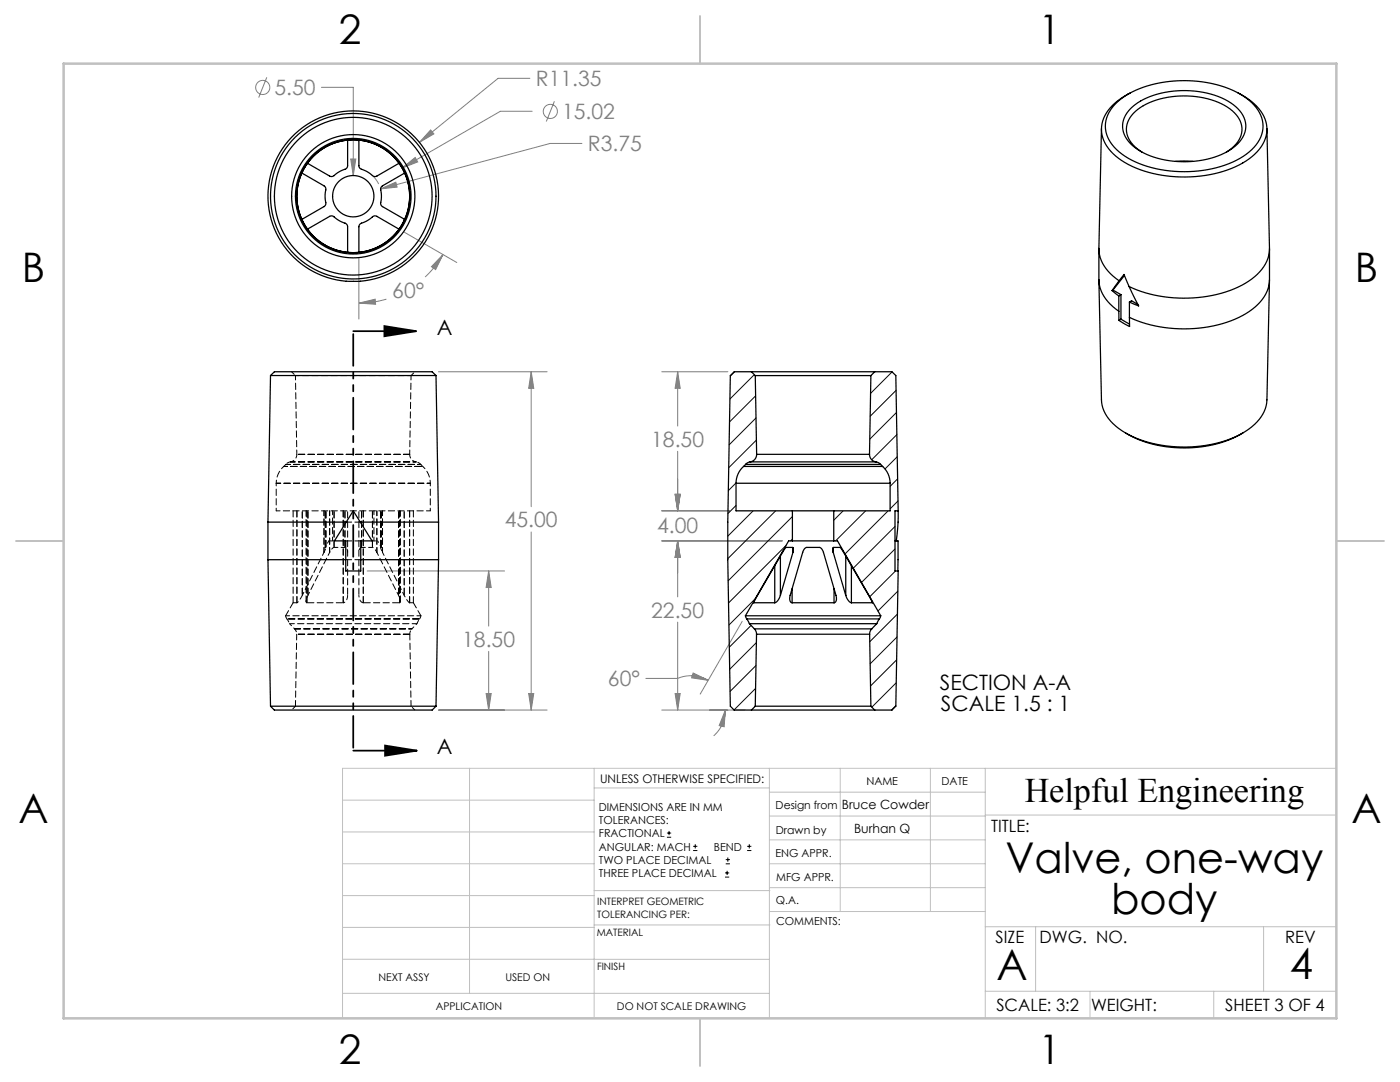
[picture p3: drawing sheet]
<svg xmlns="http://www.w3.org/2000/svg" width="279mm" height="216mm" viewBox="0 0 279 216" stroke-linecap="round" stroke-linejoin="round" font-family="sans-serif">
<g fill="none" stroke="#808080" stroke-width=".2">
<path d="M53.2 15.4l-1.6 4.1M64.1 17.4h6.4v17.6M105.8 15.6h-6.4l-15.7 12.8M70 31.7h1l-.5 3.3zM74.5 35.2l1.1 1.5M75.9 37.7l3.1-1.3 .3 .9zM80.3 33.5l2.6-2.1 .5 .9zM85.9 25.9l.7 .8-2.9 1.7zM106.2 22.2h-6.3l-19.6 11.3M110.6 20.2l-1.6 4M116.1 28.6h-6.3l-33.9 9.1M71.6 51.5v12.2"/>
<path d="M77.1 59.7a19.4 19.4 0 0 1-5.5 .8M80.6 46.3l10.6 6.1M88.4 50.8l-1.5 3-.8-.6zM88.4 50.8a19.4 19.4 0 0 1-3.6 4.5M71.6 60.5l3.3-.8 .1 1zM87.5 74.2h21.7M106 74.2v26.9M106 74.2l.5 3.3h-1zM132.1 74.2h13.2M135.2 74.2v10.8M135.2 74.2l.6 3.3h-1.1zM134.7 98.6h1.1l-.6 3.3z"/>
<path d="M135.2 90.1v11.8M73.3 113.9h27.4M97.5 113.9v11M97.5 113.9l.5 3.3h-1zM106 106.1v35.6M132.1 101.9h13.5M132.1 107.9h24M135.2 107.9v11.2M135.2 107.9l.6 3.3h-1.1zM97 138.4h1l-.5 3.3zM97.5 130v11.7M105.5 138.4h1l-.5 3.3z"/>
<path d="M128.9 135.4h6.3a6.9 6.9 0 0 1 6.1 .3M134.7 138.4h1.1l-.6 3.3zM135.2 124.1v17.6M138.3 134.3l3 1.4-3.3-.4zM148.1 124l-8.4 14.5M87.5 141.7h21.7M132.1 141.7h16.6M144.8 141.7l-.3 3.3-1-.2zM144.8 141.7a6.9 6.9 0 0 1-2.4 5.1"/>
<circle cx="52.4" cy="17.4" r="1.41"/>
<circle cx="109.8" cy="22.2" r="1.41"/>
</g>
<g fill="none" stroke="#000" stroke-width=".2">
<path d="M133.1 167.1h.8M133.1 166.2h.8M133.5 165.8v.8M138.3 169.7h.9M138.3 168.9h.9M138.8 168.5v.8M144.7 175h.8M144.7 174.2h.8M144.8 172.4h.9M144.8 171.5h.9M145.1 173.8v.8M145.3 171.1v.8"/>
<path d="M149.1 169.7h.9M149.1 168.9h.9M149.5 168.5v.8"/>
</g>
<path d="M70.5 66.1h12.6M76.7 65.1l6.4 1-6.4 1zM70.5 149.8h12.7M76.8 148.8l6.4 1-6.4 1z" fill="none" stroke="#000" stroke-width=".35"/>
<path d="M70.5 66.1v83.7" fill="none" stroke="#000" stroke-width=".35" stroke-dasharray="6.3 1.3 1.3 1.3 1.3 1.3" stroke-dashoffset="-.6"/>
<g fill="none" stroke="#c0c0c0" stroke-width=".2">
<path d="M68.4 159.7h50.2M93.7 153.3v44.9M118.6 153.3v49.9M118.6 157.2h34.9M153.5 153.3v49.9M153.5 158.1h43.1M167.7 153.3v28.6M185.7 153.3v28.6M196.6 153.3v49.9M266.7 153.3h-198.3v49.9M68.4 178.7h50.2M68.4 172.4h50.2"/>
<path d="M68.4 166h50.2M118.6 177.7h35.1M153.5 167.6h43.1M153.5 162.8h43.1M153.5 172.4h43.1M153.5 177.1h43.1M196.6 162.6h70.1M68.4 198.2h85.1M68.4 185.1h50.2M68.4 191.4h50.2M118.6 191.4h34.9M118.6 184.6h35.1"/>
<path d="M153.7 181.9h42.9M196.6 197.8h70.1M196.6 184.9h70.1M206.7 184.9v12.9M217.5 197.8v5.4M242.2 197.8v5.4M252.2 184.9v12.9"/>
</g>
<path d="M139.7 3.2v9.5M3.2 107.9h9.5M266.7 107.9h9.5M139.7 203.2v9.5" fill="none" stroke="#c0c0c0" stroke-width=".25"/>
<path d="M12.7 12.7h254v190.5h-254z" fill="none" stroke="#c0c0c0" stroke-width=".5"/>
<path d="M76.7 65.1l6.4 1-6.4 1zM76.8 148.8l6.4 1-6.4 1z" fill="#000"/>
<path d="M106 74.2l.5 3.3h-1zM105.5 138.4h1l-.5 3.3zM97.5 113.9l.5 3.3h-1zM97 138.4h1l-.5 3.3zM85.9 25.9l-2.2 2.5 2.9-1.7zM71.6 60.5l3.3-.8 .1 1zM88.4 50.8l-1.5 3-.8-.6zM80.3 33.5l3.1-1.2-.5-.9zM75.9 37.7l3.4-.4-.3-.9zM70 31.7l.5 3.3 .5-3.3zM144.8 141.7l-.3 3.3-1-.2zM138.3 134.3l3 1.4-3.3-.4zM134.7 98.6h1.1l-.6 3.3zM135.2 74.2l.6 3.3h-1.1zM134.7 98.6h1.1l-.6 3.3zM135.2 107.9l.6 3.3h-1.1zM134.7 138.4h1.1l-.6 3.3zM135.2 107.9l.6 3.3h-1.1z" fill="#808080"/>
<g fill="none" stroke="#000" stroke-width=".25">
<path d="M225.6 18.5a9.8 9.8 0 0 0-5.7 6.2 6.9 6.9 0 0 0 3.3 6.9 23.7 23.7 0 0 0 16.4 3.5 17.8 17.8 0 0 0 11.7-5.3 6.1 6.1 0 0 0-.5-8.6l-1.7-1.4-2-1.3M60.2 34.5l4.6 2.6a1.11 1.11 0 0 1 .1 1.4v1a1.76 1.76 0 0 1-.1 1.6l-4.6 2.7M69.4 27.9v5.3a1.11 1.11 0 0 1-1.1 .8l-.9 .4a1.77 1.77 0 0 1-1.4 .8l-4.6-2.6M71.6 27.9v5.3a1.11 1.11 0 0 0 1.1 .8l.9 .4a1.77 1.77 0 0 0 1.4 .8l4.6-2.6M80.8 34.5l-4.6 2.6a1.11 1.11 0 0 0-.1 1.4v1a1.76 1.76 0 0 0 .1 1.6l4.6 2.7M219.8 25.7l-.5 23.9a7.8 7.8 0 0 0 4 6.4M222.9 20.5a19.9 19.9 0 0 1 13.4-4.4 20.8 20.8 0 0 1 13 3.9 6.1 6.1 0 0 1 2.1 7.9 13.3 13.3 0 0 1-8.6 5.6 24.5 24.5 0 0 1-18.2-2.3 7.3 7.3 0 0 1-4-6.6 6.8 6.8 0 0 1 2.3-4.1zM225.6 21.7a15.9 15.9 0 0 1 12-3.6 14.3 14.3 0 0 1 9.8 4 4.7 4.7 0 0 1-.8 7 17.4 17.4 0 0 1-13.2 3 12.4 12.4 0 0 1-8.5-4.3 4.5 4.5 0 0 1 .7-6.1zM227.9 30.4a5.2 5.2 0 0 1-3-5.6 7.7 7.7 0 0 1 5.2-4.6 18.1 18.1 0 0 1 14.8 1.1 5.1 5.1 0 0 1 2.8 5.7 6.4 6.4 0 0 1-2.9 3.4M234.6 32.2h3.5M252.8 25.7l.6 23.9a7.9 7.9 0 0 1-4.2 6.5 25.9 25.9 0 0 1-18.8 2.8l-2.7-.7-2.4-1M61.4 45.7l4.5-2.6a1.11 1.11 0 0 1 1.3 .6l.8 .5a1.76 1.76 0 0 1 1.3 .8l.1 5.4"/>
<path d="M79.6 45.7l-4.5-2.6a1.11 1.11 0 0 0-1.3 .6l-.8 .5a1.76 1.76 0 0 0-1.3 .8l-.1 5.4M219.3 49.7v6.1a7.9 7.9 0 0 0 4 6.3M219.3 55.9l.5 23.9a7.8 7.8 0 0 0 4 6.1 25.2 25.2 0 0 0 18.6 2.6l2.6-.7 3-1.4M221.9 58l1.4 1M222.1 57.9l1.6 .9M222.1 57.9l-.2 .1M223.3 59v3.1M223.3 56l1-1.2 1 2.4M223.3 56l-1.4 2M223.7 58.8v4.9M223.7 58.8l-.4 .2M224.4 55l-2.3 2.9"/>
<path d="M225.3 57.2l1.9 3.8-1.8-.7M253.4 55.9l-.6 23.9a7.8 7.8 0 0 1-4.1 6.2l-.7 .4M253.4 49.7v6.1a7.9 7.9 0 0 1-4 6.3 25.7 25.7 0 0 1-18.9 2.9l-2.7-.7-2.4-1M54 74.9h33M54 74.9l.8-.7h31.4l.8 .7M54 74.9l-.5 29.3M87 74.9l.5 29.3M150 74.2h24.6M150 74.2h-3.5l-.7 .7-.6 29.3v7.5l.6 29.2 .7 .8h3.5M150 74.2l.7 .7M150.7 74.9h23.1M150.7 74.9l.3 15.8"/>
<path d="M173.8 74.9l-.3 15.8M174.6 74.2h3.4l.8 .7 .5 27M174.6 74.2l-.8 .7M223.3 62.1v1.8M223.7 63.7l1.7 1M223.7 63.7l-.4 .2M225.4 63.3v1.9l-2.1-1.3M225.4 60.3v3M225.4 60.3l.4-.3 1.3 .7M146.9 96.4h30.7M146.9 96.4v5.5h11.2M148.4 93.1a4.5 4.5 0 0 0-1.5 3.3"/>
<path d="M148.4 93.1h27.7M148.8 92.7l-.4 .4M148.8 92.7h26.9M149.7 92.2l-.9 .5M149.7 92.2h25.1M151 90.7a1.5 1.5 0 0 1-1.3 1.5M151 90.7h22.5M173.5 90.7a1.5 1.5 0 0 0 1.3 1.5M174.8 92.2l.9 .5M175.7 92.7l.4 .4M176.1 93.1a4.5 4.5 0 0 1 1.5 3.3M177.6 96.4v5.5h-11.2"/>
<path d="M224.7 86.4a24.4 24.4 0 0 0 23.3 0M53.5 104.2h15.6M53.5 111.7h15.5M53.5 111.7l.5 29.2M53.5 104.2v7.5M69.1 104.2l1.4-2.3 1.4 2.3M69.1 104.2l-2.4 3.7h2.3v6h3v-6h2.2l-2.3-3.7M71.9 104.2h15.6M72 111.7h15.5M87.5 111.7l-.5 29.2M87.5 104.2v7.5M154.6 112.9v7.4"/>
<path d="M155.7 118.8l-.5 1.1-.6 .4M155.7 111v7.8M158.1 117.5v2.8M158.1 107.9h8.3M158.1 101.9h8.3M158.1 101.9v6M158.1 107.9h-.7l-8.6 15M158.2 110.2l.1-.9a1.48 1.48 0 0 0-2.1 .9l-5.8 10.1M158.2 110.2l-2.5 8.6M158.2 109.3v.9M166.3 110.2v-.9l.7-.1a.82 .82 0 0 1 .9 .3l6.2 10.8M166.3 110.2l2.5 8.6"/>
<path d="M166.3 109.3v.9M166.4 107.9h.7l8.7 15M166.4 101.9v6M166.5 117.5v2.8M168.8 118.8l.4 .9 .7 .6M168.8 111v7.8M169.9 112.9v7.4M178.6 107.9h.6v6M179.3 101.9l-.1 2.3-.3 3.7M179.3 101.9h-.7v12h.7l-.5 27-.8 .8h-3.4M148.8 122.9l.2 .6M148.8 122.9h27"/>
<path d="M149 123.5l.6 .9M149 123.5h26.5M149.6 124.4h25.4M149.6 124.4l1 1.1M150.4 120.3h4.2M150.4 120.2v.1M150.6 125.5l.3 .5 .1 .6M150.6 125.5h23.4M151 126.6h22.6M151 126.6l-.3 14.3M158.1 120.3h-.1a1.24 1.24 0 0 1-.3-1.5l2.5-8.6a1.09 1.09 0 0 1 1.4-1h.4a3.2 3.2 0 0 1 2 .3l.3 .7 2.5 8.6 .1 1.1-.4 .4M158.1 120.3h8.4"/>
<path d="M169.9 120.3h4.2M173.6 126.6l.2 14.3M174 125.5l-.3 .5-.1 .6M174.1 120.2v.1M175 124.4l-1 1.1M175.5 123.5l-.5 .9M175.8 122.9l-.3 .6M54 140.9h33M54 140.9l.7 .8h31.5l.8-.8M150 141.7h24.6M150.7 140.9h23.1M150.7 140.9l-.7 .8"/>
<path d="M173.8 140.9l.8 .8"/>
<circle cx="70.5" cy="39.2" r="12.3"/>
<circle cx="70.5" cy="39.2" r="16.5"/>
<circle cx="70.5" cy="39.2" r="11.5"/>
<circle cx="70.5" cy="39.2" r="15.7"/>
<circle cx="70.5" cy="39.2" r="11.3"/>
<circle cx="70.5" cy="39.2" r="4.1"/>
<circle cx="70.5" cy="39.1" r="17"/>
</g>
<path d="M61.1 101.9v18.1M71.9 104.2h-2.8M79.9 120v-18.1" fill="none" stroke="#000" stroke-width=".2" stroke-dasharray="1.3 .6" stroke-dashoffset=".2"/>
<path d="M69 107.9h3M72 111.7h-3M58.5 120.3l-1.5 2.6M58.8 125.5h23.4h-23.4M59.2 126.6l-.2 14.3M84 122.9l-1.5-2.6M82 140.9l-.2-14.3" fill="none" stroke="#000" stroke-width=".2" stroke-dasharray="1.3 .6" stroke-dashoffset=".1"/>
<path d="M59 74.9l.2 15.8M55.1 96.4h30.8h-30.8M57 92.7h27h-27M81.8 90.7l.2-15.8M59.3 120.3h-.8M82.5 120.3h-.8" fill="none" stroke="#000" stroke-width=".2" stroke-dasharray="1.3 .6" stroke-dashoffset=".4"/>
<g fill="none" stroke="#000" stroke-width=".2" stroke-dasharray="1.3 .6" stroke-dashoffset=".5">
<path d="M58.2 74.2l.8 .7M59 74.9h23M82 74.9l.8-.7M56.6 93.1h27.8h-27.8M57.9 92.2l-.9 .5M59.2 90.7a1.5 1.5 0 0 1-1.3 1.5M83.1 92.2a1.5 1.5 0 0 1-1.3-1.5M84 92.7l-.9-.5M55.1 101.9h30.8M64.7 110.2l.3-1M66.4 101.9v6M68.8 109.2h-2.1"/>
<path d="M74.3 109.2h-2.1M74.6 107.9v-6M76 109.2l.3 1M57 122.9h27M57.3 123.5l.5 .9M83.2 124.4l.5-.9M59 140.9l-.8 .8M82.8 141.7l-.8-.8"/>
</g>
<path d="M68.5 120.3h-7.2M79.7 120.3h-7.2M83.7 123.5h-26.4h26.4" fill="none" stroke="#000" stroke-width=".2" stroke-dasharray="1.3 .6" stroke-dashoffset="-.1"/>
<path d="M71.6 118.8l.3 1.1 .6 .4M80.7 118.8l.6 1.1 .4 .4M59.3 120.3l.5-.6 .5-.9M68.5 120.3h.1a1.54 1.54 0 0 0 .8-1.5" fill="none" stroke="#000" stroke-width=".2" stroke-dasharray="1.3 .6" stroke-dashoffset=".9"/>
<path d="M56.6 93.1a4.5 4.5 0 0 0-1.5 3.3M85.9 96.4a4.5 4.5 0 0 0-1.5-3.3M60.3 118.8l4.4-8.6M65.6 107.9h1.1M65.8 110.2l-4.3 8.6M69.4 110.2l-.1-.6-.5-.4M72.2 109.2l-.2 .1a.93 .93 0 0 0-.4 .9M74.2 107.9h1.2M76.3 110.2l4.4 8.6M79.5 118.8l-4.3-8.6M58.8 125.5l.3 .5 .1 .6M81.8 126.6l.1-.6 .3-.5" fill="none" stroke="#000" stroke-width=".2" stroke-dasharray="1.3 .6" stroke-dashoffset=".6"/>
<path d="M55.1 96.4v5.5M66.7 109.2l-.4 .3-.5 .7M75.2 110.2l-.4-.6-.5-.4M85.9 101.9v-5.5M57.8 124.4l1 1.1M82.2 125.5l1-1.1" fill="none" stroke="#000" stroke-width=".2" stroke-dasharray="1.3 .6" stroke-dashoffset=".7"/>
<path d="M61.5 118.8l-.4 1.1 .2 .4M65.6 107.9l-.7 1.3M76.1 109.2l-.7-1.3M79.7 120.3l.2-.1v-.5l-.4-.9" fill="none" stroke="#000" stroke-width=".2" stroke-dasharray="1.3 .6" stroke-dashoffset=".8"/>
<g fill="none" stroke="#000" stroke-width=".2" stroke-dasharray="1.3 .6">
<path d="M57 92.7l-.4 .4M81.8 90.7h-22.6h22.6M84.4 93.1l-.4-.4M58.5 101.9v18.4M59.3 101.9v18.4M61.1 120h.1M61.3 101.9v18.4M65 109.2h-.1M65 109.3h.1M68.5 101.9v18.4M72.5 101.9v18.4M76 109.3h.1"/>
<path d="M76.1 109.2h-.1M79.7 101.9v18.4M81.7 101.9v18.4M59.3 120.3v-18.4M61.3 120.3v-18.4M68.5 120.3v-18.4M72.5 120.3v-18.4M79.7 120.3v-18.4M81.7 120.3v-18.4M81.8 126.6h-22.6h22.6M82.5 120.3v-18.4"/>
</g>
<path d="M57.9 92.2h25.1h-25.1M64.7 101.9v8.3M64.7 110.2v-8.3M65.8 110.2v-8.3M65.8 101.9v8.3M75.2 101.9v8.3M75.2 110.2v-8.3M76.3 110.2v-8.3M76.3 101.9v8.3M57 122.9l.3 .6M83.2 124.4h-25.4M83.7 123.5l.3-.6" fill="none" stroke="#000" stroke-width=".2" stroke-dasharray="1.3 .6" stroke-dashoffset=".3"/>
<g fill="none" stroke="#000" stroke-width=".2" stroke-dasharray="1.3 .6" stroke-dashoffset="-.2">
<path d="M60.3 118.8v-16.9M60.3 101.9v16.9M61.5 101.9v16.9M61.5 118.8v-16.9M64.9 101.9v7.3M65 109.2v-7.3M65 101.9v7.3M65 109.3v-7.4M66.7 101.9v7.3M66.7 109.2v-7.3M68.8 109.2v-7.3M68.8 101.9v7.3"/>
<path d="M69.4 118.8v-16.9M71.6 101.9v16.9M72.2 101.9v7.3M72.2 109.2v-7.3M74.3 109.2v-7.3M74.3 101.9v7.3M76 101.9v7.4M76 101.9v7.3M76 109.2v-7.3M76.1 109.2v-7.3M79.5 118.8v-16.9M79.5 101.9v16.9"/>
<path d="M80.7 101.9v16.9M80.7 118.8v-16.9"/>
</g>
<g fill="none" stroke="#000" stroke-width=".2">
<path d="M146.6 74.2l-.8 .9M150.5 74.8l-4.8 4.8M150.8 79l-5.2 5.2M178 74.2l-4.3 4.3M178.8 77.9l-5.1 5.2M146.9 96.4l-1.5 1.5M150.9 83.4l-5.4 5.4M151 87.8l-5.6 5.5M178.9 82.3l-5.3 5.3M179 86.7l-5 5M179.1 91.1l-2.5 2.5M179.1 95.5l-1.5 1.5"/>
<path d="M179.2 100l-1.6 1.5M146.9 100.9l-1.6 1.6M150.3 101.9l-5.1 5.1M150.7 119.5l-5.2 5.2M154.8 101.9l-9.6 9.6M156.9 108.8l-11.5 11.5M158.1 103.1l-12.8 12.8M158.1 107.6l-.3 .3M168.3 101.9l-1.9 1.9M172.8 101.9l-6 6M177.2 101.9l-8.6 8.6M178.6 105.1l-8.3 8.3"/>
<path d="M178.6 109.5l-6.7 6.7M178.7 113.9l-5.1 5.2M179.2 118l-4 3.9M149.9 124.8l-4.4 4.3M150.8 137.4l-4.3 4.3M150.9 132.8l-5.2 5.2M151 128.2l-5.4 5.4M178.9 136.2l-4.9 4.9M178.9 131.7l-5.2 5.2M179 127.1l-5.3 5.4M179.1 122.5l-5.5 5.6M178.8 140.8l-.9 .9"/>
</g>
<g font-size="8.5">
<text x="200.7" y="174.2">Valve, one-way</text>
<text x="221.7" y="182.3">body</text>
<text x="198.9" y="195.5">A</text>
<text x="257.4" y="195.4">4</text>
</g>
<g font-size="8.1">
<text x="67.6" y="8.9">2</text>
<text x="207.3" y="8.9">1</text>
<text x="4.4" y="56.2">B</text>
<text x="270.4" y="56.2">B</text>
<text x="3.7" y="164.1">A</text>
<text x="269.7" y="164.1">A</text>
<text x="67.6" y="212.4">2</text>
<text x="207.3" y="212.4">1</text>
</g>
<text font-size="6.9" x="204.5" y="160.1">Helpful Engineering</text>
<g font-size="4.2" fill="#808080">
<text x="106.9" y="17.2">R11.35</text>
<text x="54.8" y="19">5.50</text>
<text x="112.2" y="23.8">15.02</text>
<text x="117.3" y="30.2">R3.75</text>
<text x="78.3" y="59.4">60°</text>
<text x="130" y="89.1">18.50</text>
<text x="100.7" y="105.2">45.00</text>
<text x="131.1" y="106.4">4.00</text>
<text x="130" y="123.2">22.50</text>
<text x="92.2" y="129.1">18.50</text>
<text x="121.3" y="137">60°</text>
</g>
<g font-size="4.2">
<text x="87.2" y="66.8">A</text>
<text x="187.6" y="137.6">SECTION A-A</text>
<text x="187.8" y="141.8">SCALE 1.5 : 1</text>
<text x="87.2" y="150.5">A</text>
</g>
<g font-size="3.4">
<text x="197.8" y="166">TITLE:</text>
<text x="198.7" y="188.1">SIZE</text>
<text x="207.5" y="188.1">DWG. NO.</text>
<text x="256.5" y="188.2">REV</text>
<text x="198.8" y="201.7">SCALE: 3:2</text>
<text x="217.7" y="201.8">WEIGHT:</text>
<text x="244.5" y="201.7">SHEET 3 OF 4</text>
</g>
<g font-size="2.5">
<text x="168" y="161.4">Bruce Cowder</text>
<text x="170.5" y="166.2">Burhan Q</text>
</g>
<text font-size="2.4" x="119.8" y="156.2">UNLESS OTHERWISE SPECIFIED:</text>
<g font-size="2.2">
<text x="119.5" y="161.8">DIMENSIONS ARE IN MM</text>
<text x="154.8" y="161.4">Design from</text>
<text x="172.9" y="156.6">NAME</text>
<text x="187.9" y="156.7">DATE</text>
<text x="119.5" y="164.4">TOLERANCES:</text>
<text x="119.5" y="167.1">FRACTIONAL</text>
<text x="154.9" y="166.3">Drawn by</text>
<text x="119.5" y="169.7">ANGULAR: MACH</text>
<text x="119.5" y="172.4">TWO PLACE DECIMAL</text>
<text x="142.5" y="169.7">BEND</text>
<text x="154.8" y="171">ENG APPR.</text>
<text x="119.5" y="175">THREE PLACE DECIMAL</text>
<text x="154.9" y="175.7">MFG APPR.</text>
<text x="154.9" y="180.4">Q.A.</text>
<text x="154.9" y="184.6">COMMENTS:</text>
</g>
<g font-size="2.1">
<text x="75.5" y="195.7">NEXT ASSY</text>
<text x="100.9" y="195.7">USED ON</text>
<text x="86.9" y="201.5">APPLICATION</text>
<text x="123.1" y="201.6">DO NOT SCALE DRAWING</text>
</g>
<g font-size="2">
<text x="119.2" y="180.6">INTERPRET GEOMETRIC</text>
<text x="119.2" y="183.1">TOLERANCING PER:</text>
<text x="119.1" y="186.7">MATERIAL</text>
<text x="119.1" y="193.5">FINISH</text>
</g>
</svg>
